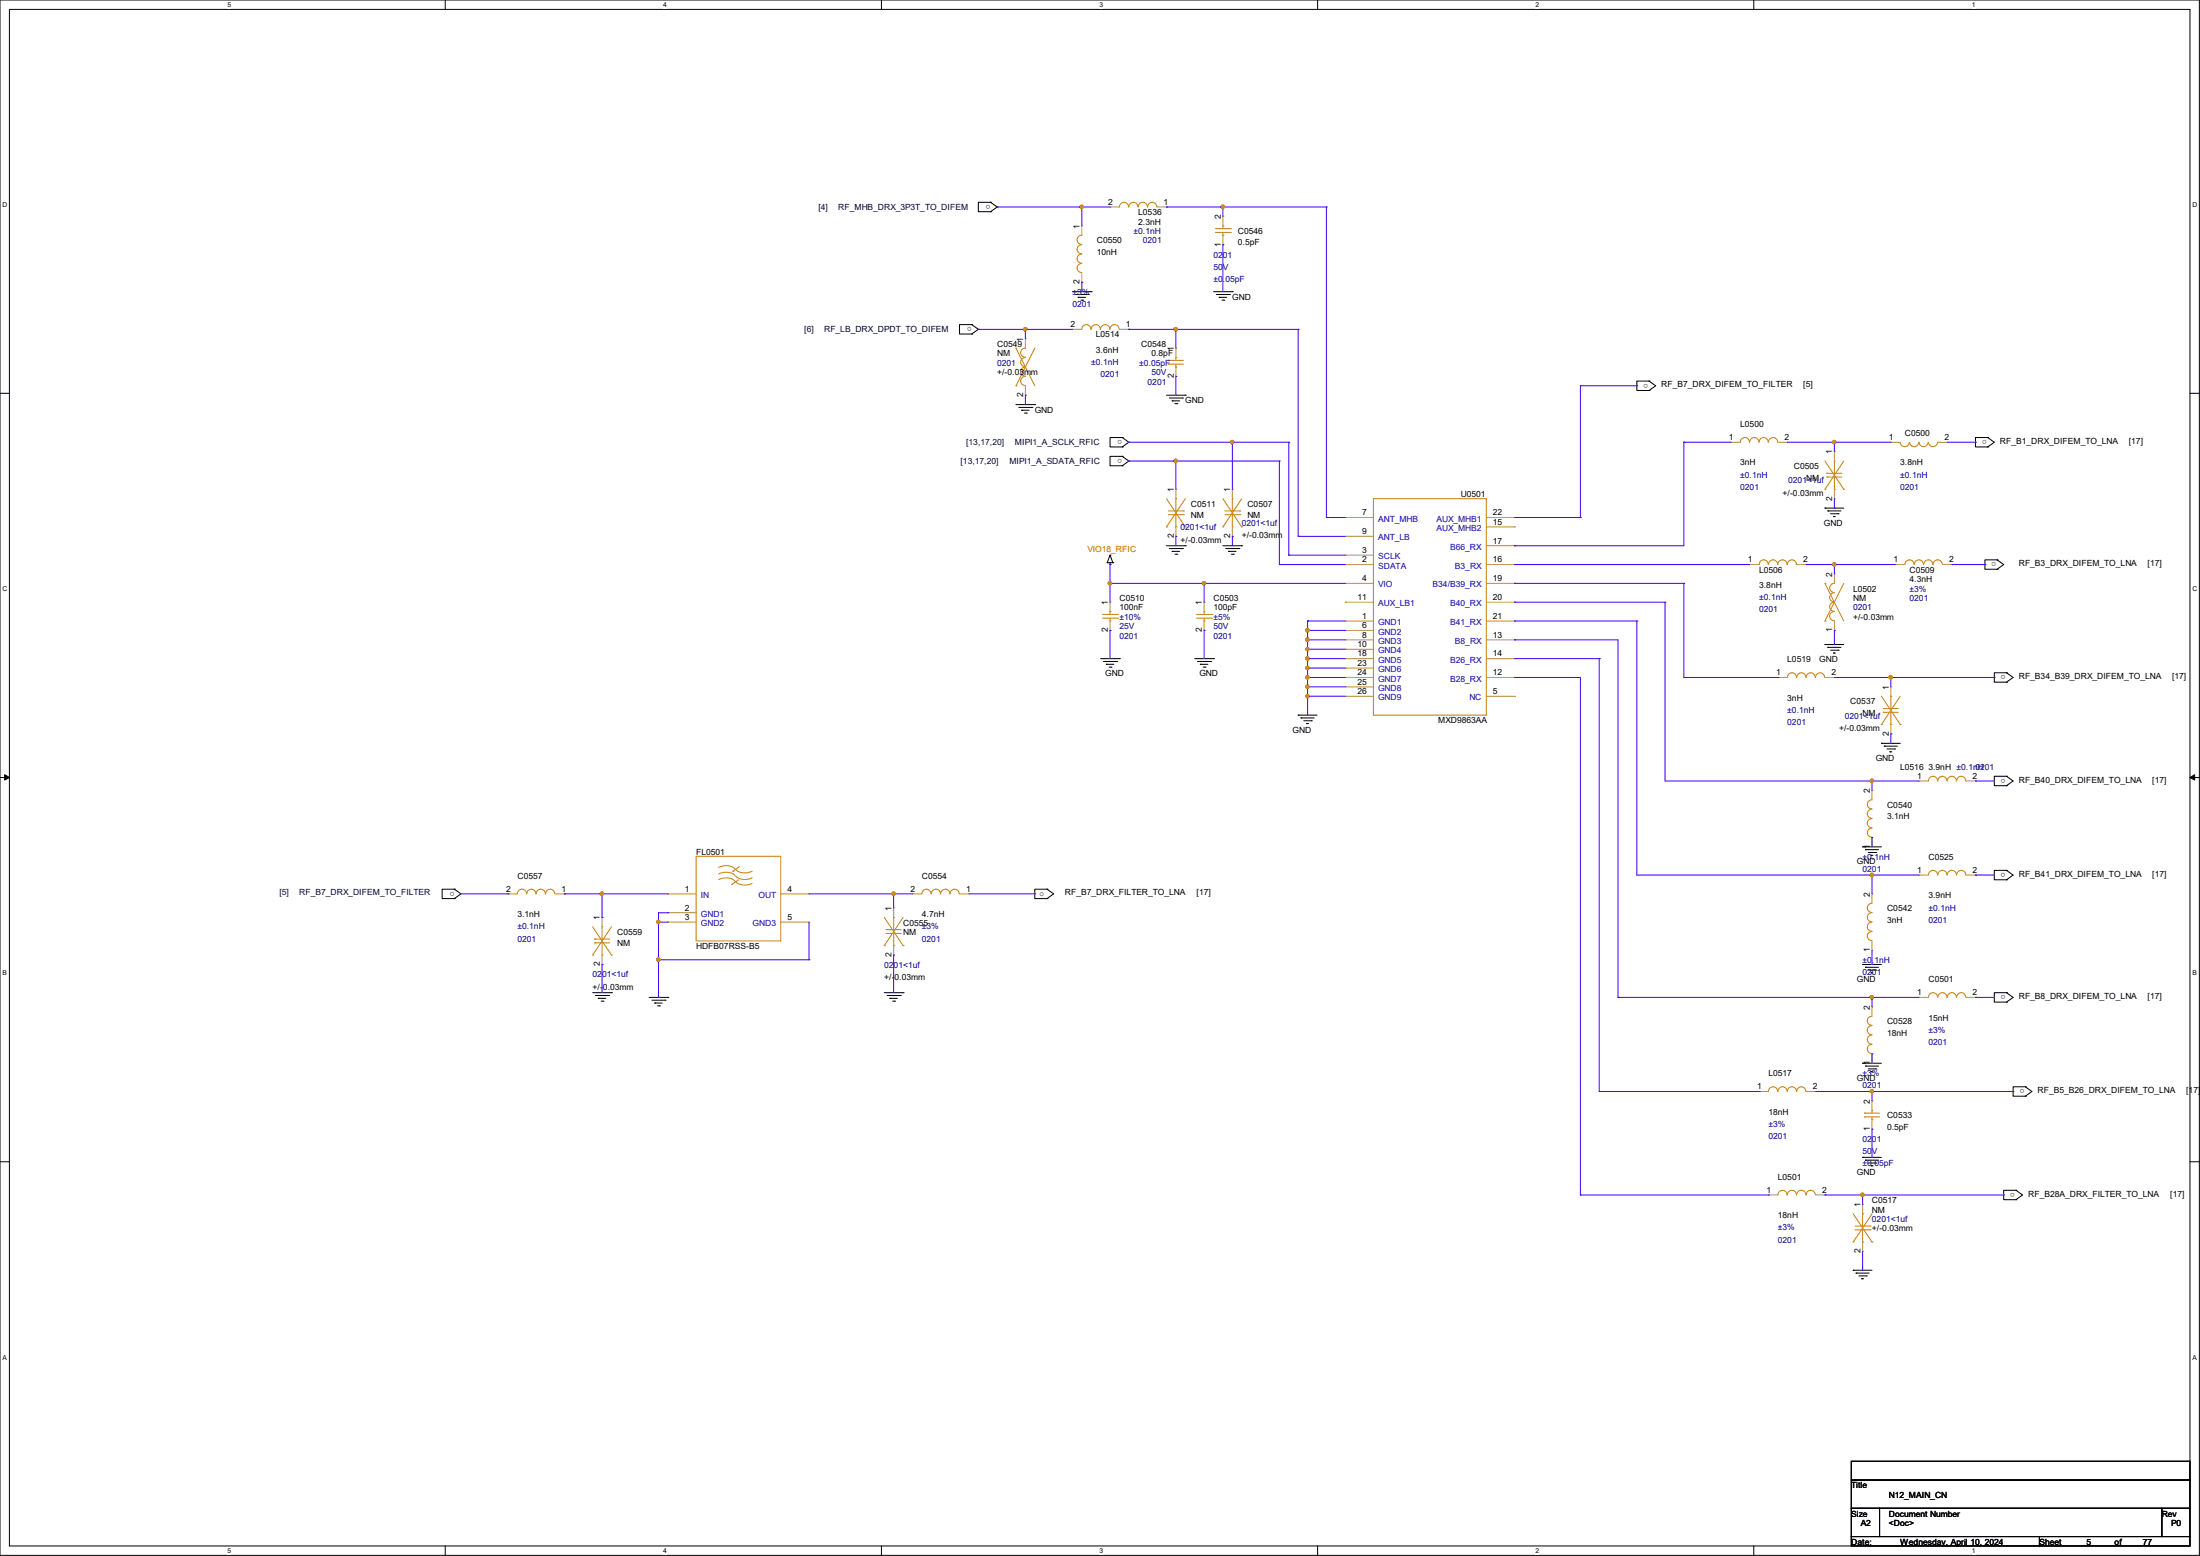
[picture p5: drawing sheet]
<svg xmlns="http://www.w3.org/2000/svg" width="297mm" height="210mm" viewBox="0 0 297 210" stroke-linecap="round" stroke-linejoin="round" font-family="sans-serif">
<path d="M0 0h296.9v209.9h-296.9zM1.3 1.3h294.4v207.4h-294.4z" fill="none" stroke="#000" stroke-width=".14"/>
<g fill="#fff">
<path d="M30.7 .1h.5v1h-.5z"/>
<path d="M30.7 208.8h.5v1h-.5z"/>
</g>
<path d="M60.1 0v1.3M60.1 208.7v1.2" fill="none" stroke="#000" stroke-width=".14"/>
<g fill="#fff">
<path d="M89.5 .1h.5v1h-.5z"/>
<path d="M89.5 208.8h.5v1h-.5z"/>
</g>
<path d="M119 0v1.3M119 208.7v1.2" fill="none" stroke="#000" stroke-width=".14"/>
<g fill="#fff">
<path d="M148.4 .1h.5v1h-.5z"/>
<path d="M148.4 208.8h.5v1h-.5z"/>
</g>
<path d="M177.9 0v1.3M177.9 208.7v1.2" fill="none" stroke="#000" stroke-width=".14"/>
<g fill="#fff">
<path d="M207.3 .1h.5v1h-.5z"/>
<path d="M207.3 208.8h.5v1h-.5z"/>
</g>
<path d="M236.8 0v1.3M236.8 208.7v1.2" fill="none" stroke="#000" stroke-width=".14"/>
<g fill="#fff">
<path d="M266.2 .1h.5v1h-.5z"/>
<path d="M266.2 208.8h.5v1h-.5z"/>
<path d="M.3 27.2h.7v1h-.7z"/>
<path d="M296 27.2h.6v1h-.6z"/>
<path d="M.3 79h.7v1h-.7z"/>
<path d="M296 79h.6v1h-.6z"/>
</g>
<path d="M0 53.1h1.3M295.7 53.1h1.2" fill="none" stroke="#000" stroke-width=".14"/>
<g fill="#fff">
<path d="M.3 130.9h.6v1h-.6z"/>
<path d="M296 130.9h.6v1h-.6z"/>
</g>
<path d="M0 104.9h1.3M295.7 104.9h1.2" fill="none" stroke="#000" stroke-width=".14"/>
<path d="M.6 104.6l.7 .3-.7 .4zM295.7 104.9l.6-.3v.7z" fill="#000" stroke="#000" stroke-width=".14"/>
<g fill="#fff">
<path d="M.3 182.7h.6v1h-.6z"/>
<path d="M296 182.7h.5v1h-.5z"/>
</g>
<g fill="none" stroke="#000" stroke-width=".14">
<path d="M133.7 28.6h.1M133.7 27.3h.1M133.7 27.3h-1.6v1.3h1.6M133.7 27.3l.9 .6-.9 .7M144.8 39.4h2.5M145.2 39.8h1.7M146.9 39.8h.1M147.3 39.4h.1M163.8 39.4h2.6M164.2 39.8h1.8M166 39.8h.1M166.4 39.4h.1"/>
<path d="M131.2 45.1h.1M131.2 43.8h.1M131.2 43.8h-1.7v1.3h1.7M131.2 43.8l.9 .6-.9 .7M137.2 54.6h2.5M137.5 55h1.8M137.9 55.4h.1M137.9 55.4h1M138.3 55.8h.3M138.6 55.8h.1M139.3 55h.1M139.7 54.6h.1"/>
<path d="M145.5 40.1h.1M145.5 40.1h1.1M145.9 40.5h.3M146.2 40.5h.1M151.5 59.1h.1M151.5 59.1h-1.6v1.2h1.6M151.5 59.1l.9 .6-.9 .6M157.5 53.3h2.5M157.9 53.7h1.7M158.2 54.1h.1M158.2 54.1h1.1M158.6 54.5h.3"/>
<path d="M158.9 54.5h.1M159.6 53.7h.1M160 53.3h.1M164.6 40.1h.1M164.6 40.1h1M165 40.5h.2M165.2 40.5h.1M222.6 52.7h.1M222.6 51.4h.1M222.6 51.4h-1.6v1.3h1.6M222.6 51.4l.9 .7-.9 .6M268.4 59.1h.1"/>
<path d="M268.4 59.1h-1.7v1.2h1.7M268.4 59.1l.8 .6-.8 .6M149.5 75.9h.1M149.5 75.9h.7M149.9 76.2h.1M149.9 74.9h.1M149.9 75.9v.3M149.9 74.9l-.4 1M149.9 74.9l.3 1M150.2 75.9h.1M151.5 60.3h.1M151.5 62.9h.1"/>
<path d="M151.5 61.6h.1M151.5 61.6h-1.6v1.3h1.6M151.5 61.6l.9 .6-.9 .7M157.5 73.7h2.5M157.9 74h1.7M158.2 74.4h.1M158.2 74.4h1.1M158.6 74.8h.3M158.9 74.8h.1M159.6 74h.1M160 73.7h.1M165.1 73.7h2.5"/>
<path d="M165.5 74h1.8M165.9 74.4h.1M165.9 74.4h1M166.2 74.8h.3M166.5 74.8h.1M167.3 74h.1M167.6 73.7h.1M246.4 68.6h.1M246.4 68.6h2.5M246.8 69h.1M246.8 69h1.7M247.1 69.3h1.1"/>
<path d="M247.5 69.7h.1M247.5 69.7h.3M248.2 69.3h.1M268.4 60.3h.1M269.6 76.8h.1M269.6 75.6h.1M269.6 75.6h-1.6v1.2h1.6M269.6 75.6l.9 .6-.9 .6M148.6 88.9h2.5M149 89.3h1.7M149.4 89.7h.1M149.4 89.7h1"/>
<path d="M149.7 90h.3M150 90h.1M150.7 89.3h.1M151.1 88.9h.1M161.3 88.9h2.5M161.7 89.3h1.7M162.1 89.7h.1M162.1 89.7h1M162.4 90h.3M162.7 90h.1M163.4 89.3h.1M163.8 88.9h.1"/>
<path d="M175.3 96.5h.1M175.3 96.5h2.5M175.6 96.9h.1M175.6 96.9h1.8M176 97.3h1M176.4 97.7h.1M176.4 97.7h.3M177 97.3h.1M246.4 87h.1M246.4 87h2.5M246.8 87.4h.1M246.8 87.4h1.7"/>
<path d="M247.1 87.8h1.1M247.5 88.1h.1M247.5 88.1h.3M248.2 87.8h.1M270.9 92.1h.1M270.9 90.8h.1M270.9 90.8h-1.7v1.3h1.7M270.9 90.8l.9 .6-.9 .7M251.5 114.3h.1M251.5 114.3h2.5M251.8 114.7h.1M251.8 114.7h1.8"/>
<path d="M252.2 115.1h1M252.6 115.4h.1M252.6 115.4h.3M253.2 115.1h.1M254 100.3h.1M254 100.3h2.5M254.4 100.7h.1M254.4 100.7h1.8M254.8 101.1h1M255.1 101.5h.1M255.1 101.5h.3M255.8 101.1h.1"/>
<path d="M270.9 106h.1M270.9 104.8h.1M270.9 104.8h-1.7v1.2h1.7M270.9 118.7h.1M270.9 117.5h.1M270.9 117.5h-1.7v1.2h1.7M270.9 104.8l.9 .6-.9 .6M270.9 117.5l.9 .6-.9 .6M61.3 121.3h.1M61.3 120h.1M61.3 120h-1.6v1.3h1.6M61.3 120l.9 .6-.9 .7"/>
<path d="M80 134h2.5M80.4 134.4h1.8M80.8 134.7h.1M80.8 134.7h1M81.2 135.1h.2M81.4 135.1h.1M82.2 134.4h.1M82.5 134h.1M87.6 134.6h2.6M88 135h1.8M88.4 135.4h.1M88.4 135.4h1"/>
<path d="M88.8 135.8h.2M89 135.8h.1M89.8 135h.1M90.2 134.6h.1M119.4 134h2.5M119.8 134.4h1.7M120.1 134.7h.1M120.1 134.7h1.1M120.5 135.1h.3M120.8 135.1h.1M121.5 134.4h.1M121.9 134h.1"/>
<path d="M141.4 120h.1M141.4 121.3h.1M141.4 120h-1.7v1.3h1.7M141.4 120l.8 .6-.8 .7M251.5 130.2h.1M251.5 130.2h2.5M251.8 130.6h.1M251.8 130.6h1.8M252.2 130.9h1M252.6 131.3h.1M252.6 131.3h.3M253.2 130.9h.1"/>
<path d="M270.9 135.3h.1M270.9 134h.1M270.9 134h-1.7v1.3h1.7M270.9 134l.9 .6-.9 .7M0 156.8h1.3M251.5 143.5h.1M251.5 156.2h.1M251.5 143.5h2.5M251.5 156.2h2.5M251.8 143.9h.1M251.8 156.6h.1M251.8 143.9h1.8"/>
<path d="M251.8 156.6h1.8M252.2 144.3h1M252.2 157h1M252.6 144.7h.1M252.6 157.4h.1M252.6 144.7h.3M252.6 157.4h.3M253.2 144.3h.1M253.2 157h.1M273.4 148h.1M273.4 146.7h.1M273.4 146.7h-1.6v1.3h1.6"/>
<path d="M273.4 146.7l.9 .6-.9 .7M295.7 156.8h1.2M250.2 171.4h.1M250.2 171.4h2.5M250.6 171.8h.1M250.6 171.8h1.7M251 172.2h1M251.3 172.6h.1M251.3 172.6h.3M252 172.2h.1M272.2 161.9h.1M272.2 160.7h.1"/>
<path d="M272.2 160.7h-1.7v1.2h1.7M272.2 160.7l.8 .6-.8 .6M249.9 197.2h45.8v2.6h-45.8zM249.9 199.8h45.8v3.8h-45.8zM249.9 203.6h3.8v3.8h-3.8zM249.9 207.4h25.4v1.3h-25.4zM253.7 203.6h38.1v3.8h-38.1zM275.3 207.4h20.4v1.3h-20.4zM291.8 203.6h3.9v3.8h-3.9z"/>
</g>
<g fill="none" stroke="#cc8006" stroke-width=".14">
<path d="M146 31.8a.61 .61 0 0 0-.6 .6 .61 .61 0 0 0 .6 .6M146 33a.61 .61 0 0 0-.6 .6 .61 .61 0 0 0 .6 .6M146 34.3a.61 .61 0 0 0-.6 .6 .61 .61 0 0 0 .6 .6M146 35.6a.61 .61 0 0 0-.6 .6 .61 .61 0 0 0 .6 .6M152.4 27.9a.61 .61 0 0 0-.7-.6 .61 .61 0 0 0-.6 .6M153.6 27.9a.61 .61 0 0 0-.6-.6 .61 .61 0 0 0-.6 .6M154.9 27.9a.61 .61 0 0 0-.6-.6 .61 .61 0 0 0-.6 .6M156.2 27.9a.61 .61 0 0 0-.6-.6 .61 .61 0 0 0-.7 .6M164.1 31.4h2M164.1 30.9h2M165.1 31.7h.1M165.1 30.5h.1"/>
<path d="M165.1 30.5v.4M165.1 31.4v.3M166.1 31.4h.1M166.1 30.9h.1M137.2 47h.1M137.2 52.1h.1M137.2 47l2.5 5.1M138.4 47a.61 .61 0 0 0-.6 .6 .61 .61 0 0 0 .6 .6M138.4 48.3a.61 .61 0 0 0-.6 .6 .61 .61 0 0 0 .6 .6M138.4 49.5a.61 .61 0 0 0-.6 .6 .61 .61 0 0 0 .6 .7M138.4 50.8a.61 .61 0 0 0-.6 .6 .61 .61 0 0 0 .6 .6M139.7 47l-2.5 5.1"/>
<path d="M147.3 44.4a.61 .61 0 0 0-.6-.6 .61 .61 0 0 0-.6 .7M148.5 44.4a.61 .61 0 0 0-.6-.6 .61 .61 0 0 0-.6 .7M149.8 44.4a.61 .61 0 0 0-.6-.6 .61 .61 0 0 0-.6 .7M151.1 44.4a.61 .61 0 0 0-.6-.6 .61 .61 0 0 0-.6 .7M157.7 48.6h.1M157.7 49.1h.1M157.7 48.6h2.1M157.7 49.1h2.1M158.7 48.3h.1M158.7 49.5h.1M158.7 48.3v.3M158.7 49.1v.4"/>
<path d="M236.2 59.7a.61 .61 0 0 0-.6-.6 .61 .61 0 0 0-.6 .6M237.4 59.7a.61 .61 0 0 0-.6-.6 .61 .61 0 0 0-.6 .6M238.7 59.7a.61 .61 0 0 0-.6-.6 .61 .61 0 0 0-.6 .6M240 59.7a.61 .61 0 0 0-.6-.6 .61 .61 0 0 0-.6 .6M257.8 59.7a.61 .61 0 0 1-.6 .6 .61 .61 0 0 1-.7-.6M259 59.7a.61 .61 0 0 1-.6 .6 .61 .61 0 0 1-.6-.6M260.3 59.7a.61 .61 0 0 1-.6 .6 .61 .61 0 0 1-.6-.6M261.6 59.7a.61 .61 0 0 1-.6 .6 .61 .61 0 0 1-.7-.6M157.5 71.1h.1M157.5 67.3l2.5 3.8M157.7 69h2.1M157.7 69.5h2.1"/>
<path d="M158.7 67.3h.1M158.7 71.1h.1M158.7 67.3v1.7M158.7 69.5v1.6M159.8 69h.1M159.8 69.5h.1M160 71.1h.1M160 67.3l-2.5 3.8M165.1 71.1h.1M165.1 67.3l2.5 3.8M165.4 69h2M165.4 69.5h2"/>
<path d="M166.4 67.3h.1M166.4 71.1h.1M166.4 67.3v1.7M166.4 69.5v1.6M167.4 69h.1M167.4 69.5h.1M167.6 71.1h.1M167.6 67.3l-2.5 3.8M185.4 67.3h15.3v29.2h-15.3zM238.7 76.2a.61 .61 0 0 0-.6-.6 .61 .61 0 0 0-.6 .6M240 76.2a.61 .61 0 0 0-.6-.6 .61 .61 0 0 0-.6 .6M241.3 76.2a.61 .61 0 0 0-.7-.6 .61 .61 0 0 0-.6 .6"/>
<path d="M242.5 76.2a.61 .61 0 0 0-.6-.6 .61 .61 0 0 0-.6 .6M246.4 66h.1M246.4 78.7h.1M246.4 62.2l2.5 3.8M246.4 78.7l2.5 5.1M246.6 63.9h.1M246.6 64.4h.1M246.6 63.9h2.1M246.6 64.4h2.1M247.6 62.2h.1M247.6 66h.1M247.6 62.2v1.7"/>
<path d="M247.6 64.4v1.6M247.6 78.7a.61 .61 0 0 0-.6 .7 .61 .61 0 0 0 .6 .6M248.9 66h.1M248.9 62.2l-2.5 3.8M248.9 78.7l-2.5 5.1M258.4 76.2a.61 .61 0 0 0-.6-.6 .61 .61 0 0 0-.6 .6M259.7 76.2a.61 .61 0 0 0-.6-.6 .61 .61 0 0 0-.7 .6M260.9 76.2a.61 .61 0 0 0-.6-.6 .61 .61 0 0 0-.6 .6M262.2 76.2a.61 .61 0 0 0-.6-.6 .61 .61 0 0 0-.6 .6M148.8 82.9h2.1M148.8 83.4h2.1M149.9 82.5h.1"/>
<path d="M149.9 83.8h.1M149.9 82.5v.4M149.9 83.4v.4M150.9 82.9h.1M150.9 83.4h.1M161.5 82.9h2.1M161.5 83.4h2.1M162.6 82.5h.1M162.6 83.8h.1M162.6 82.5v.4M162.6 83.4v.4M163.6 82.9h.1"/>
<path d="M163.6 83.4h.1M242.5 91.4a.61 .61 0 0 0-.6-.6 .61 .61 0 0 0-.6 .6M243.8 91.4a.61 .61 0 0 0-.6-.6 .61 .61 0 0 0-.6 .6M245.1 91.4a.61 .61 0 0 0-.6-.6 .61 .61 0 0 0-.7 .6M246.3 91.4a.61 .61 0 0 0-.6-.6 .61 .61 0 0 0-.6 .6M246.4 83.8h.1M247.6 82.5a.61 .61 0 0 0-.6 .7 .61 .61 0 0 0 .6 .6M247.6 81.3a.61 .61 0 0 0-.6 .6 .61 .61 0 0 0 .6 .6M247.6 80a.61 .61 0 0 0-.6 .6 .61 .61 0 0 0 .6 .6M254 97.8h.1M254 94l2.5 3.8M254.3 95.6h.1"/>
<path d="M254.3 96.1h.1M254.3 95.6h2M254.3 96.1h2M255.3 94h.1M255.3 97.8h.1M255.3 94v1.6M255.3 96.1v1.7M256.5 97.8h.1M256.5 94l-2.5 3.8M94 115.6h11.4v11.4h-11.4zM97 117.1a1.88 1.88 0 0 1 2.3 .3M97 118.7a1.88 1.88 0 0 1 2.3 .3"/>
<path d="M97 118a1.88 1.88 0 0 1 2.3 .2M98.8 119.4h.1M98.9 117.6h.1M99.3 118.2a1.94 1.94 0 0 0 2.2 .3M99.3 119a1.94 1.94 0 0 0 2.2 .2M99.3 117.3a1.94 1.94 0 0 0 2.2 .3M99.7 118.7l-.9 .7M99.8 117l-.9 .6M252.7 111.8a.61 .61 0 0 0-.6 .6 .61 .61 0 0 0 .6 .6M252.7 110.5a.61 .61 0 0 0-.6 .6 .61 .61 0 0 0 .6 .6M252.7 109.2a.61 .61 0 0 0-.6 .6 .61 .61 0 0 0 .6 .6M252.7 107.9a.61 .61 0 0 0-.6 .7 .61 .61 0 0 0 .6 .6"/>
<path d="M261.6 105.4a.61 .61 0 0 0-.6-.6 .61 .61 0 0 0-.6 .6M261.6 118.1a.61 .61 0 0 0-.6-.6 .61 .61 0 0 0-.6 .6M262.8 105.4a.61 .61 0 0 0-.6-.6 .61 .61 0 0 0-.6 .6M262.8 118.1a.61 .61 0 0 0-.6-.6 .61 .61 0 0 0-.6 .6M264.1 105.4a.61 .61 0 0 0-.6-.6 .61 .61 0 0 0-.6 .6M264.1 118.1a.61 .61 0 0 0-.6-.6 .61 .61 0 0 0-.6 .6M265.4 105.4a.61 .61 0 0 0-.6-.6 .61 .61 0 0 0-.6 .6M265.4 118.1a.61 .61 0 0 0-.6-.6 .61 .61 0 0 0-.6 .6M71.1 120.6a.61 .61 0 0 0-.6-.6 .61 .61 0 0 0-.7 .7M72.3 120.6a.61 .61 0 0 0-.6-.6 .61 .61 0 0 0-.6 .7M73.6 120.6a.61 .61 0 0 0-.6-.6 .61 .61 0 0 0-.6 .7M74.9 120.6a.61 .61 0 0 0-.6-.6 .61 .61 0 0 0-.6 .7"/>
<path d="M80 128.9h.1M80 125.1l2.5 3.8M80.3 126.7h.1M80.3 127.3h.1M80.3 126.7h2M80.3 127.3h2M81.3 125.1h.1M81.3 128.9h.1M81.3 125.1v1.6M81.3 127.3v1.6M82.5 128.9h.1M82.5 125.1l-2.5 3.8"/>
<path d="M119.4 127.6h.1M119.4 123.8l2.5 3.8M119.6 125.5h.1M119.6 126h.1M119.6 125.5h2.1M119.6 126h2.1M120.6 123.8h.1M120.6 127.6h.1M120.6 123.8v1.7M120.6 126v1.6M121.9 127.6h.1M121.9 123.8l-2.5 3.8"/>
<path d="M125.7 120.6a.61 .61 0 0 0-.6-.6 .61 .61 0 0 0-.6 .7M127 120.6a.61 .61 0 0 0-.7-.6 .61 .61 0 0 0-.6 .7M128.2 120.6a.61 .61 0 0 0-.6-.6 .61 .61 0 0 0-.6 .7M129.5 120.6a.61 .61 0 0 0-.6-.6 .61 .61 0 0 0-.6 .7M252.7 125.7a.61 .61 0 0 0-.6 .6 .61 .61 0 0 0 .6 .7M252.7 124.5a.61 .61 0 0 0-.6 .6 .61 .61 0 0 0 .6 .6M252.7 123.2a.61 .61 0 0 0-.6 .6 .61 .61 0 0 0 .6 .6M252.7 121.9a.61 .61 0 0 0-.6 .6 .61 .61 0 0 0 .6 .6M252.7 139.7a.61 .61 0 0 0-.6 .6 .61 .61 0 0 0 .6 .6M252.7 138.4a.61 .61 0 0 0-.6 .6 .61 .61 0 0 0 .6 .7M252.7 137.2a.61 .61 0 0 0-.6 .6 .61 .61 0 0 0 .6 .6M261.6 134.6a.61 .61 0 0 0-.6-.6 .61 .61 0 0 0-.6 .6"/>
<path d="M262.8 134.6a.61 .61 0 0 0-.6-.6 .61 .61 0 0 0-.6 .6M264.1 134.6a.61 .61 0 0 0-.6-.6 .61 .61 0 0 0-.6 .6M265.4 134.6a.61 .61 0 0 0-.6-.6 .61 .61 0 0 0-.6 .6M240 147.3a.61 .61 0 0 0-.6-.6 .61 .61 0 0 0-.6 .6M241.3 147.3a.61 .61 0 0 0-.7-.6 .61 .61 0 0 0-.6 .6M242.5 147.3a.61 .61 0 0 0-.6-.6 .61 .61 0 0 0-.6 .6M243.8 147.3a.61 .61 0 0 0-.6-.6 .61 .61 0 0 0-.6 .6M251.7 150.7h.1M251.7 150.2h.1M251.7 150.7h2M251.7 150.2h2M252.7 151.1h.1"/>
<path d="M252.7 149.9h.1M252.7 149.9v.3M252.7 150.7v.4M252.7 141a.61 .61 0 0 0-.6 .6 .61 .61 0 0 0 .6 .6M241.3 161.3a.61 .61 0 0 0-.7-.6 .61 .61 0 0 0-.6 .6M242.5 161.3a.61 .61 0 0 0-.6-.6 .61 .61 0 0 0-.6 .6M243.8 161.3a.61 .61 0 0 0-.6-.6 .61 .61 0 0 0-.6 .6M245.1 161.3a.61 .61 0 0 0-.6-.6 .61 .61 0 0 0-.7 .6M250.2 167.6h.1M250.2 163.8l2.5 3.8M250.4 165.5h2.1M250.4 166h2.1"/>
<path d="M251.5 163.8h.1M251.5 167.6h.1M251.5 163.8v1.7M251.5 166v1.6M252.5 165.5h.1M252.5 166h.1M252.7 167.6h.1M252.7 163.8l-2.5 3.8"/>
</g>
<g fill="none" stroke="#a84" stroke-width=".14">
<path d="M146 30.5h.1M146 38.1h.1M146 30.5v1.2M146 36.8v1.3M149.9 27.9h.1M149.9 27.9h1.2M156.2 27.9h1.3M157.5 27.9h.1M165.1 33h.1M165.1 29.2h.1M165.1 29.2v1.3M165.1 31.7v1.3"/>
<path d="M138.4 45.7h.1M138.4 53.3h.1M138.4 45.7v1.3M138.4 52.1v1.2M144.8 44.4h.1M144.8 44.4h1.2M151.1 44.4h1.3M152.4 44.4h.1M158.7 47h.1M158.7 50.8h.1M158.7 47v1.3M158.7 49.5v1.3"/>
<path d="M233.7 59.7h.1M233.7 59.7h1.2M240 59.7h1.3M241.3 59.7h.1M255.3 59.7h.1M255.3 59.7h1.2M261.6 59.7h1.3M262.9 59.7h.1M158.7 66h.1M158.7 72.4h.1M158.7 66v1.3M158.7 71.1v1.3"/>
<path d="M166.4 66h.1M166.4 72.4h.1M166.4 66v1.3M166.4 71.1v1.3M181.6 72.4h.1M181.6 69.8h.1M181.6 74.9h.1M181.6 76.2h.1M181.6 78.7h.1M181.6 72.4h3.8M181.6 69.8h3.8M181.6 76.2h3.8"/>
<path d="M181.6 78.7h3.8M181.6 74.9h3.8M200.7 69.8h3.8M200.7 71.1h3.8M200.7 73.7h3.8M200.7 76.2h3.8M200.7 78.7h3.8M204.5 69.8h.1M204.5 71.1h.1M204.5 73.7h.1M204.5 76.2h.1M204.5 78.7h.1"/>
<path d="M236.2 76.2h.1M236.2 76.2h1.3M242.6 76.2h1.2M243.8 76.2h.1M247.6 61h.1M247.6 67.3h.1M247.6 77.5h.1M247.6 61v1.2M247.6 66v1.3M247.6 77.5v1.2M255.9 76.2h.1M255.9 76.2h1.3"/>
<path d="M262.3 76.2h1.2M263.5 76.2h.1M149.9 81.3h.1M149.9 85.1h.1M149.9 81.3v1.2M149.9 83.8v1.3M162.6 81.3h.1M162.6 85.1h.1M162.6 81.3v1.2M162.6 83.8v1.3M181.6 81.3h.1M181.6 83.8h.1"/>
<path d="M181.6 85.1h.1M181.6 86.4h.1M181.6 87.6h.1M181.6 88.9h.1M181.6 90.2h.1M181.6 91.4h.1M181.6 92.7h.1M181.6 94h.1M181.6 81.3h3.8M181.6 88.9h3.8M181.6 91.4h3.8M181.6 83.8h3.8"/>
<path d="M181.6 86.4h3.8M181.6 85.1h3.8M181.6 87.6h3.8M181.6 90.2h3.8M181.6 92.7h3.8M181.6 94h3.8M200.7 81.3h3.8M200.7 88.9h3.8M200.7 91.4h3.8M200.7 83.8h3.8M200.7 86.4h3.8M200.7 94h3.8"/>
<path d="M204.5 88.9h.1M204.5 91.4h.1M204.5 81.3h.1M204.5 83.8h.1M204.5 86.4h.1M204.5 94h.1M240 91.4h.1M240 91.4h1.3M246.4 91.4h1.2M247.6 85.1h.1M247.6 91.4h.1M247.6 83.8v1.3"/>
<path d="M255.3 92.7h.1M255.3 99.1h.1M255.3 92.7v1.3M255.3 97.8v1.3M252.7 114.3h.1M252.7 106.7h.1M252.7 106.7v1.2M252.7 113v1.3M259.1 105.4h.1M259.1 118.1h.1M259.1 105.4h1.2M259.1 118.1h1.2"/>
<path d="M265.4 105.4h1.3M265.4 118.1h1.3M266.7 105.4h.1M266.7 118.1h.1M68.6 120.6h.1M68.6 120.6h1.2M74.9 120.6h1.3M76.2 120.6h.1M81.3 123.8h.1M81.3 130.2h.1M81.3 123.8v1.3M81.3 128.9v1.3"/>
<path d="M90.2 120.6h.1M90.2 124.5h.1M90.2 123.2h.1M90.2 120.6h3.8M90.2 124.5h3.8M90.2 123.2h3.8M105.4 120.6h3.8M105.4 124.5h3.8M109.2 120.6h.1M109.2 124.5h.1M120.6 122.6h.1M120.6 128.9h.1"/>
<path d="M120.6 122.6v1.2M120.6 127.6v1.3M123.2 120.6h.1M123.2 120.6h1.3M129.5 120.6h1.3M130.8 120.6h.1M252.7 128.3h.1M252.7 120.6h.1M252.7 135.9h.1M252.7 120.6v1.3M252.7 127v1.3M252.7 135.9v1.3"/>
<path d="M259.1 134.6h.1M259.1 134.6h1.2M265.4 134.6h1.3M266.7 134.6h.1M237.5 147.3h.1M237.5 147.3h1.3M243.8 147.3h1.3M245.1 147.3h.1M252.7 152.4h.1M252.7 148.6h.1M252.7 143.5h.1M252.7 142.2v1.3"/>
<path d="M252.7 148.6v1.3M252.7 151.1v1.3M238.8 161.3h.1M238.8 161.3h1.2M245.1 161.3h1.3M246.4 161.3h.1M251.5 162.6h.1M251.5 168.9h.1M251.5 162.6v1.2M251.5 167.6v1.3"/>
</g>
<g fill="none" stroke="#4200ff" stroke-width=".14">
<path d="M134.6 27.9h.1M134.6 27.9h15.3M146 27.9h.1M146 38.1h.1M146 27.9v2.6M146 38.1v1.3M157.5 27.9h.1M157.5 27.9h21.6M165.1 27.9h.1M165.1 33h.1M165.1 27.9v1.3M165.1 33v6.4"/>
<path d="M179.1 27.9h.1M179.1 27.9v41.9M132.1 44.4h.1M132.1 44.4h12.7M138.4 44.4h.1M138.4 53.3h.1M138.4 44.4v1.3M138.4 53.3v1.3M152.4 59.7h.1M152.4 44.4h.1M152.4 59.7h21.6M152.4 44.4h22.9"/>
<path d="M158.7 44.4h.1M158.7 50.8h.1M158.7 44.4v2.6M158.7 50.8v2.5M166.4 59.7h.1M166.4 59.7v6.3M174 59.7h.1M174 59.7v15.2M175.3 44.4h.1M175.3 44.4v28M213.4 52.1h.1M213.4 52.1v17.7"/>
<path d="M213.4 52.1h7.6M221 52.1h.1M227.3 59.7h.1M227.3 59.7h6.4M227.3 59.7v14h-22.8M241.3 59.7h14M247.6 59.7h.1M247.6 59.7v1.3M262.9 59.7h3.8M266.7 59.7h.1M149.9 76.2h.1M149.9 78.7h.1"/>
<path d="M149.9 76.2v5.1M149.9 78.7h31.7M152.4 62.2h.1M152.4 62.2h20.3M158.7 62.2h.1M158.7 72.4h.1M158.7 62.2v3.8M158.7 72.4v1.3M162.6 78.7h.1M162.6 78.7v2.6M166.4 72.4h.1M166.4 72.4v1.3"/>
<path d="M172.7 62.2h.1M172.7 76.2h.1M172.7 62.2v14M172.7 76.2h8.9M174 74.9h.1M174 74.9h7.6M175.3 72.4h.1M175.3 72.4h6.3M179.1 69.8h.1M179.1 69.8h2.5M204.5 73.7h.1M204.5 76.2h.1"/>
<path d="M204.5 78.7h.1M204.5 78.7h22.8M204.5 76.2h31.7M204.5 69.8h8.9M213.4 69.8h.1M227.3 78.7h.1M227.3 78.7v12.7h12.7M243.8 76.2h.1M243.8 76.2h12.1M247.6 76.2h.1M247.6 68.6h.1M247.6 67.3v1.3"/>
<path d="M247.6 76.2v1.3M263.5 76.2h4.5M268 76.2h.1M149.9 85.1h.1M149.9 85.1v3.8M162.6 85.1h.1M162.6 85.1v3.8M176.5 88.9h.1M176.5 90.2h.1M176.5 91.4h.1M176.5 92.7h.1M176.5 94h.1"/>
<path d="M176.5 87.6h.1M176.5 86.4h.1M176.5 85.1h.1M176.5 83.8h.1M176.5 83.8v12.7M176.5 88.9h5.1M176.5 90.2h5.1M176.5 91.4h5.1M176.5 92.7h5.1M176.5 94h5.1M176.5 87.6h5.1M176.5 86.4h5.1"/>
<path d="M176.5 85.1h5.1M176.5 83.8h5.1M204.5 81.3h.1M204.5 83.8h.1M204.5 86.4h.1M204.5 91.4h.1M204.5 88.9h11.4M204.5 91.4h8.9v69.9M204.5 86.4h13.9v48.2M204.5 83.8h16.5M204.5 81.3h20.3M215.9 88.9h.1"/>
<path d="M215.9 88.9v58.4h21.6M221 83.8h.1M221 83.8v34.3h38.1M224.8 81.3h.1M224.8 81.3v24.1h34.3M240 91.4h.1M247.6 85.1h.1M247.6 91.4h21.6M247.6 85.1v1.9M255.3 91.4h.1M255.3 99.1h.1M255.3 91.4v1.3"/>
<path d="M255.3 99.1v1.2M269.2 91.4h.1M252.7 105.4h.1M252.7 113h.1M252.7 118.1h.1M252.7 105.4v1.3M252.7 113v1.3M252.7 118.1v2.5M266.7 105.4h.1M266.7 118.1h.1M266.7 105.4h2.5M266.7 118.1h2.5"/>
<path d="M62.2 120.6h6.4M68.6 120.6h.1M76.2 120.6h.1M76.2 120.6h14M81.3 120.6h.1M81.3 123.8h.1M81.3 130.2h.1M81.3 120.6v3.2M81.3 130.2v3.8M88.9 124.5h.1M88.9 129.5h.1M88.9 134.6h.1"/>
<path d="M88.9 124.5h1.3M88.9 129.5h20.3M90.2 123.2h.1M90.2 123.2h-1.3v11.4M109.2 129.5h.1M109.2 120.6h14M109.2 124.5v5M120.6 120.6h.1M120.6 128.9h.1M120.6 120.6v2M120.6 128.9v5.1M130.8 120.6h8.9"/>
<path d="M139.7 120.6h.1M218.4 134.6h.1M218.4 134.6h40.7M252.7 134.6h.1M252.7 130.2h.1M252.7 128.3v1.9M252.7 134.6v1.3M266.7 134.6h.1M266.7 134.6h2.5M237.5 147.3h.1M245.1 147.3h26.7M252.7 142.2h.1"/>
<path d="M252.7 147.3h.1M252.7 152.4h.1M252.7 142.2v1.3M252.7 147.3v1.3M252.7 152.4v3.8M271.8 147.3h.1M213.4 161.3h.1M213.4 161.3h25.4M238.8 161.3h.1M246.4 161.3h.1M246.4 161.3h24.1M251.5 161.3h.1"/>
<path d="M251.5 171.4h.1M251.5 161.3v1.3M251.5 168.9v2.5M270.5 161.3h.1"/>
</g>
<g fill="#f00" stroke="#f00" stroke-width=".14">
<circle cx="251.4" cy="161.3" r=".23"/>
<circle cx="176.5" cy="90.1" r=".23"/>
<circle cx="176.5" cy="88.9" r=".23"/>
<circle cx="176.5" cy="91.4" r=".23"/>
<circle cx="176.5" cy="94" r=".23"/>
<circle cx="176.5" cy="92.7" r=".23"/>
<circle cx="176.5" cy="87.6" r=".23"/>
<circle cx="176.5" cy="86.3" r=".23"/>
<circle cx="176.5" cy="85.1" r=".23"/>
<circle cx="149.8" cy="78.7" r=".23"/>
<circle cx="162.5" cy="78.7" r=".23"/>
<circle cx="166.3" cy="59.7" r=".23"/>
<circle cx="158.7" cy="62.2" r=".23"/>
<circle cx="158.7" cy="44.4" r=".23"/>
<circle cx="138.4" cy="44.4" r=".23"/>
<circle cx="165.1" cy="27.9" r=".23"/>
<circle cx="146" cy="27.9" r=".23"/>
<circle cx="247.6" cy="59.7" r=".23"/>
<circle cx="247.6" cy="76.2" r=".23"/>
<circle cx="252.7" cy="105.4" r=".23"/>
<circle cx="252.7" cy="118.1" r=".23"/>
<circle cx="252.7" cy="134.6" r=".23"/>
<circle cx="120.6" cy="120.6" r=".23"/>
<circle cx="88.9" cy="124.4" r=".23"/>
<circle cx="88.9" cy="129.5" r=".23"/>
<circle cx="255.2" cy="91.4" r=".23"/>
<circle cx="252.7" cy="147.3" r=".23"/>
<circle cx="81.3" cy="120.6" r=".23"/>
</g>
<g font-size="1.1" fill="#000040">
<text x="110.5" y="28.3">[4]</text>
<text x="113.2" y="28.3">RF_MHB_DRX_3P3T_TO_DIFEM</text>
<text x="108.6" y="44.8">[6]</text>
<text x="111.2" y="44.8">RF_LB_DRX_DPDT_TO_DIFEM</text>
<text x="129.7" y="62.6">[13,17,20]</text>
<text x="130.4" y="60">[13,17,20]</text>
<text x="136.3" y="62.6">MIPI1_A_SDATA_RFIC</text>
<text x="137" y="60">MIPI1_A_SCLK_RFIC</text>
<text x="37.7" y="120.9">[5]</text>
<text x="40.4" y="120.9">RF_B7_DRX_DIFEM_TO_FILTER</text>
</g>
<g font-size="1.1">
<text x="133.7" y="27.6" transform="rotate(-180 133.7 27.6)">o</text>
<text x="149.6" y="27.6">2</text>
<text x="153.7" y="29">L0536</text>
<text x="157.1" y="27.6">1</text>
<text x="164.8" y="29.6" transform="rotate(-90 164.8 29.6)">2</text>
<text x="145.8" y="30.9" transform="rotate(-90 145.8 30.9)">1</text>
<text x="148.1" y="32.9">C0550</text>
<text x="148.1" y="34.4">10nH</text>
<text x="153.7" y="30.3">2.3nH</text>
<text x="164.8" y="33.3" transform="rotate(-90 164.8 33.3)">1</text>
<text x="167.1" y="31.6">C0546</text>
<text x="167.1" y="33.1">0.5pF</text>
<text x="145.8" y="38.4" transform="rotate(-90 145.8 38.4)">2</text>
<text x="166.4" y="40.5">GND</text>
<text x="131.2" y="44.2" transform="rotate(-180 131.2 44.2)">o</text>
<text x="134.6" y="46.8">C0549</text>
<text x="138.1" y="46.1" transform="rotate(-90 138.1 46.1)">1</text>
<text x="144.5" y="44.2">2</text>
<text x="148" y="45.6">L0514</text>
<text x="148" y="47.6">3.6nH</text>
<text x="152" y="44.2">1</text>
<text x="154" y="46.8">C0548</text>
<text x="158.5" y="47.4" transform="rotate(-90 158.5 47.4)">1</text>
<text x="134.6" y="48.1">NM</text>
<text x="134.6" y="50.6">+/-0.03mm</text>
<text x="138.1" y="53.6" transform="rotate(-90 138.1 53.6)">2</text>
<text x="155.4" y="48.1">0.8pF</text>
<text x="158.5" y="51.1" transform="rotate(-90 158.5 51.1)">2</text>
<text x="222.5" y="51.8" transform="rotate(-180 222.5 51.8)">o</text>
<text x="224.3" y="52.3">RF_B7_DRX_DIFEM_TO_FILTER</text>
<text x="243.4" y="52.3">[5]</text>
<text x="139.7" y="55.7">GND</text>
<text x="151.5" y="59.4" transform="rotate(-180 151.5 59.4)">o</text>
<text x="160" y="54.4">GND</text>
<text x="233.4" y="59.4">1</text>
<text x="234.9" y="57.6">L0500</text>
<text x="240.9" y="59.4">2</text>
<text x="255" y="59.4">1</text>
<text x="257.2" y="58.9">C0500</text>
<text x="262.5" y="59.4">2</text>
<text x="268.2" y="59.4" transform="rotate(-180 268.2 59.4)">o</text>
<text x="270" y="59.9">RF_B1_DRX_DIFEM_TO_LNA</text>
<text x="287.4" y="59.9">[17]</text>
<text x="151.5" y="61.9" transform="rotate(-180 151.5 61.9)">o</text>
<text x="234.9" y="62.8">3nH</text>
<text x="242.2" y="63.3">C0505</text>
<text x="243.8" y="64.9">NM</text>
<text x="247.4" y="61.3" transform="rotate(-90 247.4 61.3)">1</text>
<text x="256.5" y="62.8">3.8nH</text>
<text x="158.5" y="66.4" transform="rotate(-90 158.5 66.4)">1</text>
<text x="160.8" y="68.4">C0511</text>
<text x="160.8" y="69.9">NM</text>
<text x="166.1" y="66.4" transform="rotate(-90 166.1 66.4)">1</text>
<text x="168.4" y="68.4">C0507</text>
<text x="168.4" y="69.9">NM</text>
<text x="183.9" y="69.6">7</text>
<text x="197.2" y="67.1">U0501</text>
<text x="201.5" y="69.6">22</text>
<text x="201.5" y="70.8">15</text>
<text x="240.7" y="66.9">+/-0.03mm</text>
<text x="246.2" y="71">GND</text>
<text x="247.4" y="67.6" transform="rotate(-90 247.4 67.6)">2</text>
<text x="158.5" y="72.6" transform="rotate(-90 158.5 72.6)">2</text>
<text x="159.4" y="73.2">+/-0.03mm</text>
<text x="166.1" y="72.6" transform="rotate(-90 166.1 72.6)">2</text>
<text x="167.6" y="72.6">+/-0.03mm</text>
<text x="183.9" y="72.1">9</text>
<text x="183.9" y="74.6">3</text>
<text x="183.9" y="75.9">2</text>
<text x="201.5" y="73.4">17</text>
<text x="201.5" y="75.9">16</text>
<text x="236" y="75.9">1</text>
<text x="237.5" y="77.3">L0506</text>
<text x="243.5" y="75.9">2</text>
<text x="247.4" y="77.8" transform="rotate(-90 247.4 77.8)">2</text>
<text x="255.6" y="75.9">1</text>
<text x="257.8" y="77.3">C0509</text>
<text x="263.1" y="75.9">2</text>
<text x="269.5" y="75.9" transform="rotate(-180 269.5 75.9)">o</text>
<text x="272.5" y="76.4">RF_B3_DRX_DIFEM_TO_LNA</text>
<text x="289.9" y="76.4">[17]</text>
<text x="149.6" y="81.7" transform="rotate(-90 149.6 81.7)">1</text>
<text x="151.1" y="81.1">C0510</text>
<text x="151.1" y="82.4">100nF</text>
<text x="162.3" y="81.7" transform="rotate(-90 162.3 81.7)">1</text>
<text x="163.8" y="81.1">C0503</text>
<text x="163.8" y="82.4">100pF</text>
<text x="183.3" y="81">11</text>
<text x="183.9" y="83.5">1</text>
<text x="183.9" y="78.4">4</text>
<text x="201.5" y="78.4">19</text>
<text x="201.5" y="81">20</text>
<text x="201.5" y="83.5">21</text>
<text x="237.5" y="79.3">3.8nH</text>
<text x="250.2" y="79.8">L0502</text>
<text x="250.2" y="81.1">NM</text>
<text x="250.2" y="83.7">+/-0.03mm</text>
<text x="257.8" y="78.6">4.3nH</text>
<text x="149.6" y="85.3" transform="rotate(-90 149.6 85.3)">2</text>
<text x="162.3" y="85.3" transform="rotate(-90 162.3 85.3)">2</text>
<text x="183.3" y="87.3">10</text>
<text x="183.3" y="88.6">18</text>
<text x="183.3" y="89.9">23</text>
<text x="183.9" y="84.8">6</text>
<text x="183.9" y="86.1">8</text>
<text x="201.5" y="88.6">14</text>
<text x="201.5" y="86.1">13</text>
<text x="241.3" y="89.4">L0519</text>
<text x="245.6" y="89.4">GND</text>
<text x="247.4" y="85.3" transform="rotate(-90 247.4 85.3)">1</text>
<text x="149.2" y="91.3">GND</text>
<text x="161.9" y="91.3">GND</text>
<text x="183.3" y="91.1">24</text>
<text x="183.3" y="92.4">25</text>
<text x="183.3" y="93.7">26</text>
<text x="201.5" y="91.1">12</text>
<text x="201.5" y="93.7">5</text>
<text x="239.8" y="91.1">1</text>
<text x="241.3" y="94.6">3nH</text>
<text x="247.3" y="91.1">2</text>
<text x="249.8" y="95.1">C0537</text>
<text x="255" y="93.1" transform="rotate(-90 255 93.1)">1</text>
<text x="270.8" y="91.1" transform="rotate(-180 270.8 91.1)">o</text>
<text x="272.5" y="91.7">RF_B34_B39_DRX_DIFEM_TO_LNA</text>
<text x="293.2" y="91.7">[17]</text>
<text x="174.5" y="98.9">GND</text>
<text x="194.2" y="97.6">MXD9863AA</text>
<text x="248.3" y="98.6">+/-0.03mm</text>
<text x="251.5" y="96.6">NM</text>
<text x="255" y="99.3" transform="rotate(-90 255 99.3)">2</text>
<text x="252.4" y="107.1" transform="rotate(-90 252.4 107.1)">2</text>
<text x="253.2" y="102.7">GND</text>
<text x="256.5" y="104">L0516 3.9nH ±0.1nH</text>
<text x="258.8" y="105.1">1</text>
<text x="266.3" y="105.1">2</text>
<text x="270.8" y="105.1" transform="rotate(-180 270.8 105.1)">o</text>
<text x="272.5" y="105.6">RF_B40_DRX_DIFEM_TO_LNA</text>
<text x="290.6" y="105.6">[17]</text>
<text x="254.8" y="109.1">C0540</text>
<text x="254.8" y="110.6">3.1nH</text>
<text x="69.8" y="118.6">C0557</text>
<text x="94" y="115.4">FL0501</text>
<text x="124.5" y="118.6">C0554</text>
<text x="250.7" y="116.7">GND</text>
<text x="252.4" y="114.6" transform="rotate(-90 252.4 114.6)">1</text>
<text x="258.8" y="117.8">1</text>
<text x="260.3" y="116">C0525</text>
<text x="266.3" y="117.8">2</text>
<text x="270.8" y="117.8" transform="rotate(-180 270.8 117.8)">o</text>
<text x="272.5" y="118.3">RF_B41_DRX_DIFEM_TO_LNA</text>
<text x="290.6" y="118.3">[17]</text>
<text x="61.3" y="120.4" transform="rotate(-180 61.3 120.4)">o</text>
<text x="68.3" y="120.4">2</text>
<text x="69.8" y="123.8">3.1nH</text>
<text x="75.8" y="120.4">1</text>
<text x="81" y="124.2" transform="rotate(-90 81 124.2)">1</text>
<text x="92.5" y="120.4">1</text>
<text x="92.5" y="124.2">3</text>
<text x="92.5" y="122.9">2</text>
<text x="106.3" y="120.4">4</text>
<text x="106.3" y="124.2">5</text>
<text x="120.4" y="122.9" transform="rotate(-90 120.4 122.9)">1</text>
<text x="121.9" y="124.9">C0555</text>
<text x="122.9" y="120.4">2</text>
<text x="124.5" y="123.8">4.7nH</text>
<text x="130.4" y="120.4">1</text>
<text x="140.3" y="121">o</text>
<text x="143.8" y="120.9">RF_B7_DRX_FILTER_TO_LNA</text>
<text x="161.5" y="120.9">[17]</text>
<text x="252.4" y="121" transform="rotate(-90 252.4 121)">2</text>
<text x="254.8" y="123">C0542</text>
<text x="254.8" y="124.5">3nH</text>
<text x="260.3" y="121.2">3.9nH</text>
<text x="81" y="130.4" transform="rotate(-90 81 130.4)">2</text>
<text x="83.3" y="126.2">C0559</text>
<text x="83.3" y="127.7">NM</text>
<text x="94" y="128.1">HDFB07RSS-B5</text>
<text x="120.4" y="129.2" transform="rotate(-90 120.4 129.2)">2</text>
<text x="121.9" y="126.2">NM</text>
<text x="252.4" y="128.5" transform="rotate(-90 252.4 128.5)">1</text>
<text x="80" y="133.6">+/-0.03mm</text>
<text x="119.4" y="132.3">+/-0.03mm</text>
<text x="250.7" y="132.5">GND</text>
<text x="252.4" y="136.3" transform="rotate(-90 252.4 136.3)">2</text>
<text x="258.8" y="134.3">1</text>
<text x="260.3" y="132.5">C0501</text>
<text x="260.3" y="137.8">15nH</text>
<text x="266.3" y="134.3">2</text>
<text x="270.8" y="134.3" transform="rotate(-180 270.8 134.3)">o</text>
<text x="272.5" y="134.8">RF_B8_DRX_DIFEM_TO_LNA</text>
<text x="289.9" y="134.8">[17]</text>
<text x="252.4" y="143.8" transform="rotate(-90 252.4 143.8)">1</text>
<text x="254.8" y="138.3">C0528</text>
<text x="254.8" y="139.8">18nH</text>
<text x="237.2" y="147">1</text>
<text x="238.8" y="145.3">L0517</text>
<text x="244.7" y="147">2</text>
<text x="250.7" y="145.9">GND</text>
<text x="252.4" y="149" transform="rotate(-90 252.4 149)">2</text>
<text x="273.3" y="147" transform="rotate(-180 273.3 147)">o</text>
<text x="275.1" y="147.5">RF_B5_B26_DRX_DIFEM_TO_LNA</text>
<text x="295.1" y="147.5">[17]</text>
<text x="238.8" y="150.5">18nH</text>
<text x="252.4" y="152.7" transform="rotate(-90 252.4 152.7)">1</text>
<text x="254.8" y="151">C0533</text>
<text x="254.8" y="152.5">0.5pF</text>
<text x="238.5" y="161">1</text>
<text x="240" y="159.2">L0501</text>
<text x="246" y="161">2</text>
<text x="250.7" y="158.6">GND</text>
<text x="272" y="161" transform="rotate(-180 272 161)">o</text>
<text x="273.8" y="161.5">RF_B28A_DRX_FILTER_TO_LNA</text>
<text x="293" y="161.5">[17]</text>
<text x="240" y="164.4">18nH</text>
<text x="251.2" y="162.9" transform="rotate(-90 251.2 162.9)">1</text>
<text x="252.7" y="162.4">C0517</text>
<text x="252.7" y="163.7">NM</text>
<text x="252.7" y="166.2">+/-0.03mm</text>
<text x="251.2" y="169.2" transform="rotate(-90 251.2 169.2)">2</text>
<text x="249.9" y="200.9">Title</text>
<text x="255" y="202.1">N12_MAIN_CN</text>
<text x="249.9" y="204.7">Size</text>
<text x="249.9" y="208.5">Date:</text>
<text x="251.2" y="206">A2</text>
<text x="255" y="204.7">Document Number</text>
<text x="255" y="206">&lt;Doc&gt;</text>
<text x="256.5" y="208.5">Wednesday, April 10, 2024</text>
<text x="275.3" y="208.5">Sheet</text>
<text x="281.7" y="208.5">5</text>
<text x="285.5" y="208.5">of</text>
<text x="289.3" y="208.5">77</text>
<text x="291.8" y="204.7">Rev</text>
<text x="293.1" y="206">P0</text>
</g>
<g font-size="1.1" fill="#000080">
<text x="153" y="31.6">±0.1nH</text>
<text x="154.3" y="32.9">0201</text>
<text x="163.8" y="34.8">0201</text>
<text x="144.8" y="39.8">±3%</text>
<text x="144.8" y="41.5">0201</text>
<text x="163.8" y="36.4">50V</text>
<text x="163.8" y="38.1">±0.05pF</text>
<text x="134.6" y="49.4">0201</text>
<text x="147.3" y="49.2">±0.1nH</text>
<text x="148.6" y="50.9">0201</text>
<text x="153.8" y="49.4">±0.05pF</text>
<text x="154.9" y="51.9">0201</text>
<text x="155.4" y="50.6">50V</text>
<text x="234.9" y="64.5">±0.1nH</text>
<text x="241.4" y="65.2">0201&lt;1uf</text>
<text x="256.5" y="64.5">±0.1nH</text>
<text x="159.4" y="71.6">0201&lt;1uf</text>
<text x="167.6" y="71">0201&lt;1uf</text>
<text x="234.9" y="66.1">0201</text>
<text x="256.5" y="66.1">0201</text>
<text x="151.1" y="83.7">±10%</text>
<text x="163.8" y="83.7">±5%</text>
<text x="237.5" y="81">±0.1nH</text>
<text x="237.5" y="82.6">0201</text>
<text x="250.2" y="82.4">0201</text>
<text x="257.8" y="79.8">±3%</text>
<text x="257.8" y="81.1">0201</text>
<text x="151.1" y="86.2">0201</text>
<text x="151.1" y="84.9">25V</text>
<text x="163.8" y="86.2">0201</text>
<text x="163.8" y="84.9">50V</text>
<text x="241.3" y="96.2">±0.1nH</text>
<text x="241.3" y="97.9">0201</text>
<text x="249" y="97">0201&lt;1uf</text>
<text x="266.7" y="104">0201</text>
<text x="251.5" y="116">±0.1nH</text>
<text x="251.5" y="117.7">0201</text>
<text x="69.8" y="125.4">±0.1nH</text>
<text x="124.5" y="125.4">±3%</text>
<text x="260.3" y="122.9">±0.1nH</text>
<text x="260.3" y="124.5">0201</text>
<text x="69.8" y="127.1">0201</text>
<text x="80" y="131.9">0201&lt;1uf</text>
<text x="119.4" y="130.6">0201&lt;1uf</text>
<text x="124.5" y="127.1">0201</text>
<text x="251.5" y="130">±0.1nH</text>
<text x="251.5" y="131.7">0201</text>
<text x="260.3" y="139.4">±3%</text>
<text x="260.3" y="141.1">0201</text>
<text x="251.5" y="145.3">±3%</text>
<text x="251.5" y="146.9">0201</text>
<text x="238.8" y="152.1">±3%</text>
<text x="238.8" y="153.8">0201</text>
<text x="251.5" y="154.1">0201</text>
<text x="251.5" y="155.8">50V</text>
<text x="251.5" y="157.4">±0.05pF</text>
<text x="240" y="166.1">±3%</text>
<text x="240" y="167.7">0201</text>
<text x="252.7" y="164.9">0201&lt;1uf</text>
</g>
<g font-size="1.1" fill="#00c">
<text x="186.1" y="70.4">ANT_MHB</text>
<text x="193.9" y="70.4">AUX_MHB1</text>
<text x="193.9" y="71.7">AUX_MHB2</text>
<text x="186.1" y="72.9">ANT_LB</text>
<text x="186.1" y="75.5">SCLK</text>
<text x="186.1" y="76.8">SDATA</text>
<text x="195.8" y="74.2">B66_RX</text>
<text x="196.4" y="76.8">B3_RX</text>
<text x="186.1" y="81.8">AUX_LB1</text>
<text x="186.1" y="79.3">VIO</text>
<text x="193.4" y="79.3">B34/B39_RX</text>
<text x="195.8" y="81.8">B40_RX</text>
<text x="186.1" y="84.4">GND1</text>
<text x="186.1" y="85.6">GND2</text>
<text x="186.1" y="86.9">GND3</text>
<text x="186.1" y="88.2">GND4</text>
<text x="186.1" y="89.5">GND5</text>
<text x="195.8" y="89.5">B26_RX</text>
<text x="195.8" y="84.4">B41_RX</text>
<text x="196.4" y="86.9">B8_RX</text>
<text x="186.1" y="90.7">GND6</text>
<text x="186.1" y="92">GND7</text>
<text x="186.1" y="93.3">GND8</text>
<text x="186.1" y="94.5">GND9</text>
<text x="195.8" y="92">B28_RX</text>
<text x="198.4" y="94.5">NC</text>
<text x="94.6" y="121.2">IN</text>
<text x="94.6" y="125">GND2</text>
<text x="94.6" y="123.7">GND1</text>
<text x="101.6" y="125">GND3</text>
<text x="102.4" y="121.2">OUT</text>
</g>
<text font-size="1.1" fill="#f00" x="146.8" y="74.5">VIO18_RFIC</text>
<g font-size=".9">
<text x="30.7" y=".9">5</text>
<text x="89.5" y=".9">4</text>
<text x="148.4" y=".9">3</text>
<text x="207.3" y=".9">2</text>
<text x="266.2" y=".9">1</text>
<text x=".3" y="28">D</text>
<text x="296" y="28">D</text>
<text x=".3" y="79.8">C</text>
<text x="296" y="79.8">C</text>
<text x=".3" y="131.7">B</text>
<text x="296" y="131.7">B</text>
<text x=".3" y="183.5">A</text>
<text x="296" y="183.5">A</text>
<text x="30.7" y="209.6">5</text>
<text x="89.5" y="209.6">4</text>
<text x="148.4" y="209.6">3</text>
<text x="207.3" y="209.6">2</text>
<text x="266.2" y="209.6">1</text>
</g>
</svg>
